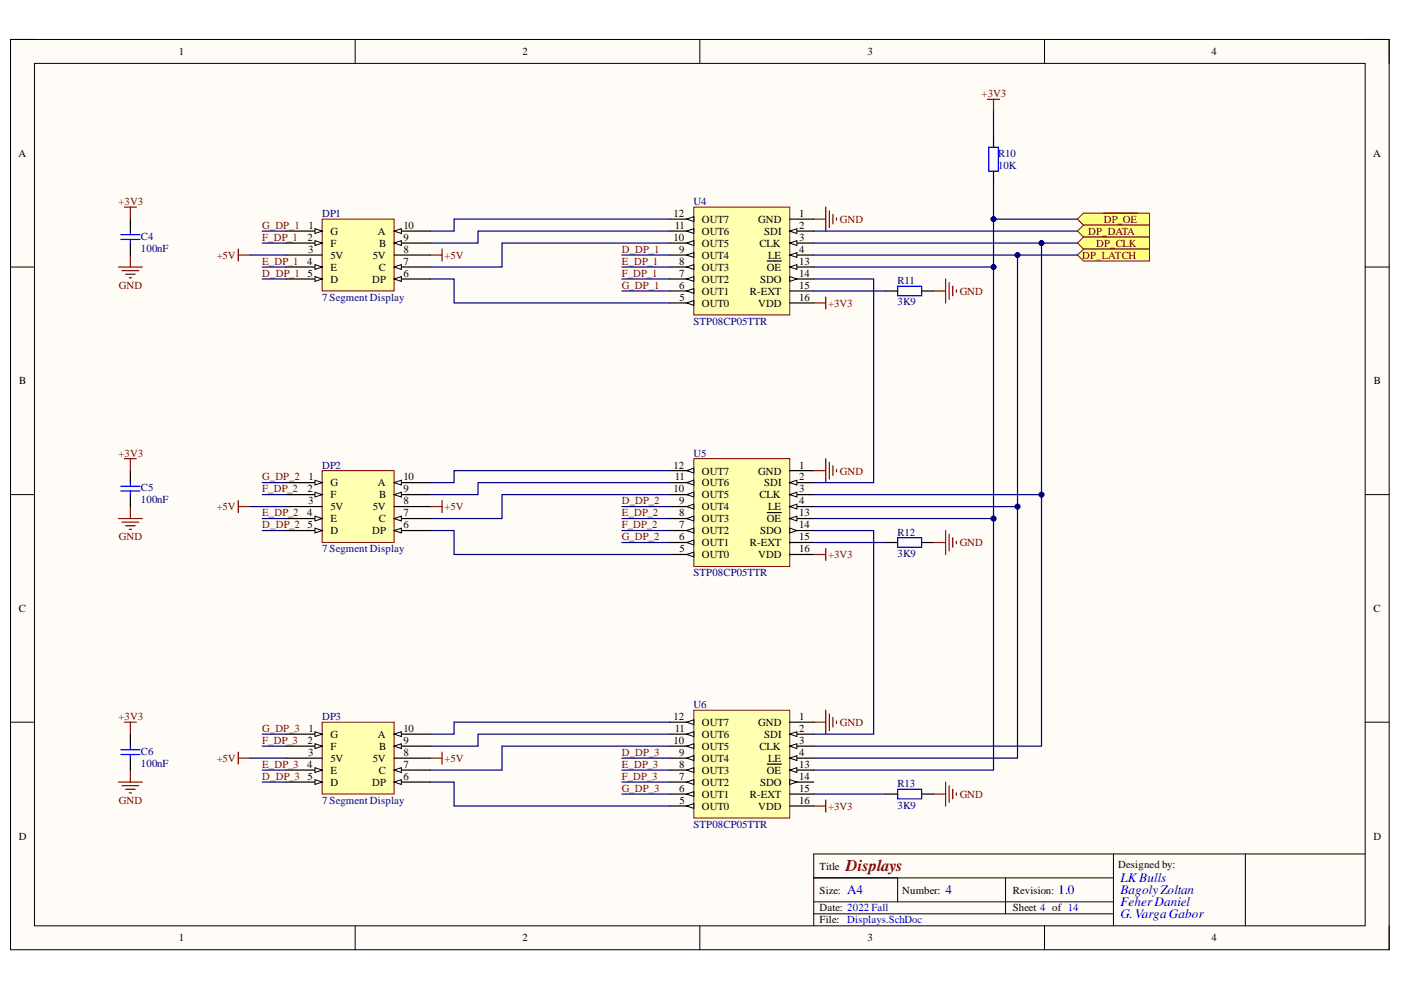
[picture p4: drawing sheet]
<svg xmlns="http://www.w3.org/2000/svg" width="297mm" height="210mm" viewBox="0 0 297 210" stroke-linecap="round" stroke-linejoin="round" font-family="sans-serif">
<path d="M2.2 8.4h292.3v193h-292.3z" fill-rule="evenodd" fill="#fffcf8"/>
<path d="M2.2 8.4h292.3v193h-292.3z" fill="none" stroke="#000" stroke-width=".21"/>
<path d="M7.3 13.4h282.1v182.9h-282.1z" fill-rule="evenodd" fill="#fffcf8"/>
<g fill="none" stroke="#000" stroke-width=".21">
<path d="M2.2 8.4h5.1M7.3 13.4h282.1v182.9h-282.1zM75.3 8.4v5M148.4 8.4v5M221.5 8.4v5M289.4 8.4h5.1v5M2.2 56.6h5.1M289.4 56.6h5.1M2.2 104.9h5.1M289.4 104.9h5.1M2.2 153.1h5.1M289.4 153.1h5.1"/>
<path d="M75.3 196.3v5.1M148.4 196.3v5.1M172.5 193.8h63.6M172.5 191.2h63.6M172.5 186.1h63.6M190.3 186.1v5.1M213.2 186.1v7.7M221.5 196.3v5.1M236.1 181.1v15.2M264 181.1v15.2M289.4 181.1h-116.9v15.2M294.5 196.3v5.1"/>
</g>
<path d="M147.1 43.9h20.3v22.9h-20.3z" fill-rule="evenodd" fill="#ffffb0"/>
<path d="M147.1 43.9h20.3v22.9h-20.3z" fill="none" stroke="#800000" stroke-width=".21"/>
<path d="M167.4 46.5h5.1M167.4 49h5.1" fill="none" stroke="#000" stroke-width=".25"/>
<path d="M167.4 49l1.6-.5v1z" fill="#f8fcff"/>
<path d="M167.4 49l1.6-.5v1z" fill="none" stroke="#000" stroke-width=".21"/>
<path d="M167.4 51.5h5.1" fill="none" stroke="#000" stroke-width=".25"/>
<path d="M167.4 51.5l1.6-.5v1z" fill="#f8fcff"/>
<path d="M167.4 51.5l1.6-.5v1z" fill="none" stroke="#000" stroke-width=".21"/>
<path d="M167.4 54.1h5.1" fill="none" stroke="#000" stroke-width=".25"/>
<path d="M167.4 54.1l1.6-.5v1z" fill="#f8fcff"/>
<path d="M167.4 54.1l1.6-.5v1z" fill="none" stroke="#000" stroke-width=".21"/>
<path d="M142 64.2h5.1" fill="none" stroke="#000" stroke-width=".25"/>
<path d="M145.6 64.2l1.5-.5v1z" fill="#f8fcff"/>
<path d="M145.6 64.2l1.5-.5v1z" fill="none" stroke="#000" stroke-width=".21"/>
<path d="M142 61.7h5.1" fill="none" stroke="#000" stroke-width=".25"/>
<path d="M145.6 61.7l1.5-.5v1z" fill="#f8fcff"/>
<path d="M145.6 61.7l1.5-.5v1z" fill="none" stroke="#000" stroke-width=".21"/>
<path d="M142 59.2h5.1" fill="none" stroke="#000" stroke-width=".25"/>
<path d="M145.6 59.2l1.5-.6v1.1z" fill="#f8fcff"/>
<path d="M145.6 59.2l1.5-.6v1.1z" fill="none" stroke="#000" stroke-width=".21"/>
<path d="M142 56.6h5.1" fill="none" stroke="#000" stroke-width=".25"/>
<path d="M145.6 56.6l1.5-.5v1z" fill="#f8fcff"/>
<path d="M145.6 56.6l1.5-.5v1z" fill="none" stroke="#000" stroke-width=".21"/>
<path d="M142 54.1h5.1" fill="none" stroke="#000" stroke-width=".25"/>
<path d="M145.6 54.1l1.5-.5v1z" fill="#f8fcff"/>
<path d="M145.6 54.1l1.5-.5v1z" fill="none" stroke="#000" stroke-width=".21"/>
<path d="M142 51.5h5.1" fill="none" stroke="#000" stroke-width=".25"/>
<path d="M145.6 51.5l1.5-.5v1z" fill="#f8fcff"/>
<path d="M145.6 51.5l1.5-.5v1z" fill="none" stroke="#000" stroke-width=".21"/>
<path d="M142 49h5.1" fill="none" stroke="#000" stroke-width=".25"/>
<path d="M145.6 49l1.5-.5v1z" fill="#f8fcff"/>
<path d="M145.6 49l1.5-.5v1z" fill="none" stroke="#000" stroke-width=".21"/>
<path d="M142 46.5h5.1" fill="none" stroke="#000" stroke-width=".25"/>
<path d="M145.6 46.5l1.5-.6v1.1z" fill="#f8fcff"/>
<path d="M145.6 46.5l1.5-.6v1.1z" fill="none" stroke="#000" stroke-width=".21"/>
<path d="M167.4 56.6h5.1" fill="none" stroke="#000" stroke-width=".25"/>
<path d="M167.4 56.6l1.6-.5v1z" fill="#f8fcff"/>
<path d="M167.4 56.6l1.6-.5v1z" fill="none" stroke="#000" stroke-width=".21"/>
<path d="M162.7 55.3h3M167.4 59.2h5.1" fill="none" stroke="#000" stroke-width=".25"/>
<path d="M167.4 58.6l1.6 .6-1.6 .5z" fill="#f8fcff"/>
<path d="M167.4 58.6l1.6 .6-1.6 .5z" fill="none" stroke="#000" stroke-width=".21"/>
<path d="M27.6 46.5v2.5M27.6 51.5v2.6M167.4 61.7h5.1M167.4 64.2h5.1" fill="none" stroke="#000" stroke-width=".25"/>
<g fill="none" stroke="#800000" stroke-width=".25">
<path d="M25.1 56.6h5.1M25.9 57.4h3.5M26.6 58.1h2.1M27.4 58.9h.5M27.6 54.1v2.5M50.5 52.8v2.5M50.5 54.1h2.6M91.2 54.1h2.5M93.7 52.8v2.5M172.5 46.5h2.6M175.1 43.9v5.1M175.8 44.7v3.5"/>
<path d="M176.6 45.4v2.1M177.4 46.2v.5M172.5 64.2h2.6M175.1 63v2.5"/>
</g>
<path d="M25.6 49.8h4.1M25.6 50.8h4.1M27.6 49v.8M27.6 50.8v.7" fill="none" stroke="#00f" stroke-width=".25"/>
<path d="M147.1 97.3h20.3v22.8h-20.3z" fill-rule="evenodd" fill="#ffffb0"/>
<path d="M147.1 97.3h20.3v22.8h-20.3z" fill="none" stroke="#800000" stroke-width=".21"/>
<path d="M167.4 99.8h5.1M167.4 102.3h5.1" fill="none" stroke="#000" stroke-width=".25"/>
<path d="M167.4 102.3l1.6-.5v1z" fill="#f8fcff"/>
<path d="M167.4 102.3l1.6-.5v1z" fill="none" stroke="#000" stroke-width=".21"/>
<path d="M167.4 104.9h5.1" fill="none" stroke="#000" stroke-width=".25"/>
<path d="M167.4 104.9l1.6-.5v1z" fill="#f8fcff"/>
<path d="M167.4 104.9l1.6-.5v1z" fill="none" stroke="#000" stroke-width=".21"/>
<path d="M167.4 107.4h5.1" fill="none" stroke="#000" stroke-width=".25"/>
<path d="M167.4 107.4l1.6-.5v1z" fill="#f8fcff"/>
<path d="M167.4 107.4l1.6-.5v1z" fill="none" stroke="#000" stroke-width=".21"/>
<path d="M142 117.6h5.1" fill="none" stroke="#000" stroke-width=".25"/>
<path d="M145.6 117.6l1.5-.5v1z" fill="#f8fcff"/>
<path d="M145.6 117.6l1.5-.5v1z" fill="none" stroke="#000" stroke-width=".21"/>
<path d="M142 115h5.1" fill="none" stroke="#000" stroke-width=".25"/>
<path d="M145.6 115l1.5-.5v1z" fill="#f8fcff"/>
<path d="M145.6 115l1.5-.5v1z" fill="none" stroke="#000" stroke-width=".21"/>
<path d="M142 112.5h5.1" fill="none" stroke="#000" stroke-width=".25"/>
<path d="M145.6 112.5l1.5-.5v1z" fill="#f8fcff"/>
<path d="M145.6 112.5l1.5-.5v1z" fill="none" stroke="#000" stroke-width=".21"/>
<path d="M142 109.9h5.1" fill="none" stroke="#000" stroke-width=".25"/>
<path d="M145.6 109.9l1.5-.5v1.1z" fill="#f8fcff"/>
<path d="M145.6 109.9l1.5-.5v1.1z" fill="none" stroke="#000" stroke-width=".21"/>
<path d="M142 107.4h5.1" fill="none" stroke="#000" stroke-width=".25"/>
<path d="M145.6 107.4l1.5-.5v1z" fill="#f8fcff"/>
<path d="M145.6 107.4l1.5-.5v1z" fill="none" stroke="#000" stroke-width=".21"/>
<path d="M142 104.9h5.1" fill="none" stroke="#000" stroke-width=".25"/>
<path d="M145.6 104.9l1.5-.5v1z" fill="#f8fcff"/>
<path d="M145.6 104.9l1.5-.5v1z" fill="none" stroke="#000" stroke-width=".21"/>
<path d="M142 102.3h5.1" fill="none" stroke="#000" stroke-width=".25"/>
<path d="M145.6 102.3l1.5-.5v1z" fill="#f8fcff"/>
<path d="M145.6 102.3l1.5-.5v1z" fill="none" stroke="#000" stroke-width=".21"/>
<path d="M142 99.8h5.1" fill="none" stroke="#000" stroke-width=".25"/>
<path d="M145.6 99.8l1.5-.5v1z" fill="#f8fcff"/>
<path d="M145.6 99.8l1.5-.5v1z" fill="none" stroke="#000" stroke-width=".21"/>
<path d="M167.4 109.9h5.1" fill="none" stroke="#000" stroke-width=".25"/>
<path d="M167.4 109.9l1.6-.5v1.1z" fill="#f8fcff"/>
<path d="M167.4 109.9l1.6-.5v1.1z" fill="none" stroke="#000" stroke-width=".21"/>
<path d="M162.7 108.7h3M167.4 112.5h5.1" fill="none" stroke="#000" stroke-width=".25"/>
<path d="M167.4 112l1.6 .5-1.6 .5z" fill="#f8fcff"/>
<path d="M167.4 112l1.6 .5-1.6 .5z" fill="none" stroke="#000" stroke-width=".21"/>
<path d="M167.4 115h5.1M167.4 117.6h5.1" fill="none" stroke="#000" stroke-width=".25"/>
<path d="M172.5 99.8h2.6M175.1 97.3v5M175.8 98v3.6M176.6 98.8v2M177.4 99.5v.5M50.5 106.1v2.6M50.5 107.4h2.6M91.2 107.4h2.5M93.7 106.1v2.6" fill="none" stroke="#800000" stroke-width=".25"/>
<path d="M147.1 150.6h20.3v22.8h-20.3z" fill-rule="evenodd" fill="#ffffb0"/>
<path d="M147.1 150.6h20.3v22.8h-20.3z" fill="none" stroke="#800000" stroke-width=".21"/>
<path d="M167.4 153.1h5.1M167.4 155.7h5.1" fill="none" stroke="#000" stroke-width=".25"/>
<path d="M167.4 155.7l1.6-.5v1z" fill="#f8fcff"/>
<path d="M167.4 155.7l1.6-.5v1z" fill="none" stroke="#000" stroke-width=".21"/>
<path d="M167.4 158.2h5.1" fill="none" stroke="#000" stroke-width=".25"/>
<path d="M167.4 158.2l1.6-.5v1z" fill="#f8fcff"/>
<path d="M167.4 158.2l1.6-.5v1z" fill="none" stroke="#000" stroke-width=".21"/>
<path d="M167.4 160.7h5.1" fill="none" stroke="#000" stroke-width=".25"/>
<path d="M167.4 160.7l1.6-.5v1z" fill="#f8fcff"/>
<path d="M167.4 160.7l1.6-.5v1z" fill="none" stroke="#000" stroke-width=".21"/>
<path d="M142 170.9h5.1" fill="none" stroke="#000" stroke-width=".25"/>
<path d="M145.6 170.9l1.5-.5v1z" fill="#f8fcff"/>
<path d="M145.6 170.9l1.5-.5v1z" fill="none" stroke="#000" stroke-width=".21"/>
<path d="M142 168.4h5.1" fill="none" stroke="#000" stroke-width=".25"/>
<path d="M145.6 168.4l1.5-.5v1z" fill="#f8fcff"/>
<path d="M145.6 168.4l1.5-.5v1z" fill="none" stroke="#000" stroke-width=".21"/>
<path d="M142 165.8h5.1" fill="none" stroke="#000" stroke-width=".25"/>
<path d="M145.6 165.8l1.5-.5v1z" fill="#f8fcff"/>
<path d="M145.6 165.8l1.5-.5v1z" fill="none" stroke="#000" stroke-width=".21"/>
<path d="M142 163.3h5.1" fill="none" stroke="#000" stroke-width=".25"/>
<path d="M145.6 163.3l1.5-.5v1z" fill="#f8fcff"/>
<path d="M145.6 163.3l1.5-.5v1z" fill="none" stroke="#000" stroke-width=".21"/>
<path d="M142 160.7h5.1" fill="none" stroke="#000" stroke-width=".25"/>
<path d="M145.6 160.7l1.5-.5v1z" fill="#f8fcff"/>
<path d="M145.6 160.7l1.5-.5v1z" fill="none" stroke="#000" stroke-width=".21"/>
<path d="M142 158.2h5.1" fill="none" stroke="#000" stroke-width=".25"/>
<path d="M145.6 158.2l1.5-.5v1z" fill="#f8fcff"/>
<path d="M145.6 158.2l1.5-.5v1z" fill="none" stroke="#000" stroke-width=".21"/>
<path d="M142 155.7h5.1" fill="none" stroke="#000" stroke-width=".25"/>
<path d="M145.6 155.7l1.5-.5v1z" fill="#f8fcff"/>
<path d="M145.6 155.7l1.5-.5v1z" fill="none" stroke="#000" stroke-width=".21"/>
<path d="M142 153.1h5.1" fill="none" stroke="#000" stroke-width=".25"/>
<path d="M145.6 153.1l1.5-.5v1z" fill="#f8fcff"/>
<path d="M145.6 153.1l1.5-.5v1z" fill="none" stroke="#000" stroke-width=".21"/>
<path d="M167.4 163.3h5.1" fill="none" stroke="#000" stroke-width=".25"/>
<path d="M167.4 163.3l1.6-.5v1z" fill="#f8fcff"/>
<path d="M167.4 163.3l1.6-.5v1z" fill="none" stroke="#000" stroke-width=".21"/>
<path d="M162.7 162h3M167.4 165.8h5.1" fill="none" stroke="#000" stroke-width=".25"/>
<path d="M167.4 165.3l1.6 .5-1.6 .5z" fill="#f8fcff"/>
<path d="M167.4 165.3l1.6 .5-1.6 .5z" fill="none" stroke="#000" stroke-width=".21"/>
<path d="M27.6 99.8v2.5M27.6 104.9v2.5M27.6 155.7v2.5M27.6 160.7v2.6M167.4 168.4h5.1M167.4 170.9h5.1" fill="none" stroke="#000" stroke-width=".25"/>
<g fill="none" stroke="#800000" stroke-width=".25">
<path d="M25.1 109.9h5.1M25.9 110.7h3.5M26.6 111.5h2.1M27.4 112.2h.5M27.6 107.4v2.5M50.5 159.5v2.5M93.7 159.5v2.5M172.5 153.1h2.6M175.1 150.6v5.1M175.8 151.3v3.6M176.6 152.1v2M177.4 152.9v.5"/>
<path d="M25.1 165.8h5.1M25.9 166.6h3.5M26.6 167.3h2.1M27.4 168.1h.5M27.6 163.3v2.5M50.5 160.7h2.6M91.2 160.7h2.5"/>
</g>
<path d="M25.6 103.1h4.1M25.6 104.1h4.1M27.6 102.3v.8M27.6 104.1v.8M25.6 159h4.1M25.6 160h4.1M27.6 158.2v.8M27.6 160v.7" fill="none" stroke="#00f" stroke-width=".25"/>
<path d="M228.4 46.5l1.3-1.3h14v2.5h-14z" fill-rule="evenodd" fill="#ffff80"/>
<path d="M228.4 46.5l1.3-1.3h14v2.5h-14z" fill="none" stroke="#800000" stroke-width=".21"/>
<path d="M234.1 45.2h7.1" fill="none" stroke="#800000" stroke-width=".25"/>
<path d="M228.4 49l1.3-1.3h14v2.6h-14z" fill-rule="evenodd" fill="#ffff80"/>
<path d="M228.4 49l1.3-1.3h14v2.6h-14z" fill="none" stroke="#800000" stroke-width=".21"/>
<path d="M228.4 51.5l1.3-1.2h14v2.5h-14z" fill-rule="evenodd" fill="#ffff80"/>
<path d="M228.4 51.5l1.3-1.2h14v2.5h-14z" fill="none" stroke="#800000" stroke-width=".21"/>
<path d="M228.4 54.1l1.3-1.3h14v2.5h-14z" fill-rule="evenodd" fill="#ffff80"/>
<path d="M228.4 54.1l1.3-1.3h14v2.5h-14z" fill="none" stroke="#800000" stroke-width=".21"/>
<path d="M210.6 28.7v2.5M210.6 36.3v2.5M187.8 61.7h2.5M195.4 61.7h2.5" fill="none" stroke="#000" stroke-width=".25"/>
<path d="M209.6 31.2h2.1v5.1h-2.1zM190.3 60.7h5.1v2h-5.1z" fill="none" stroke="#00f" stroke-width=".25"/>
<path d="M209.4 21.1h2.5M210.6 21.1v2.5M200.5 59.2v5M201.2 59.9v3.6M197.9 61.7h2.6M202 60.7v2M202.8 61.4v.6" fill="none" stroke="#800000" stroke-width=".25"/>
<g fill="none" stroke="#000080" stroke-width=".25">
<path d="M53.1 54.1h7.6M55.6 56.6h5.1M55.6 59.2h5.1M55.6 49h5.1M55.6 51.5h5.1M91.2 59.2h5.1v5h45.7M131.9 54.1h10.1M131.9 56.6h10.1M131.9 59.2h10.1M142 46.5h-45.7v2.5h-5.1M142 49h-40.6v2.5h-10.2M142 51.5h-35.6v5.1h-15.2"/>
<path d="M172.5 59.2h12.7v43.1h-12.7M228.4 46.5h-17.8v116.8h-38.1M131.9 61.7h10.1M172.5 61.7h15.3M142 99.8h-45.7v2.5h-5.1M53.1 107.4h7.6M55.6 109.9h5.1M55.6 112.5h5.1M55.6 102.3h5.1M55.6 104.9h5.1M91.2 112.5h5.1v5.1h45.7M131.9 107.4h10.1"/>
<path d="M131.9 109.9h10.1M131.9 112.5h10.1M131.9 115h10.1M142 102.3h-40.6v2.6h-10.2M142 104.9h-35.6v5h-15.2M172.5 112.5h12.7v43.2h-12.7M55.6 155.7h5.1M55.6 158.2h5.1M142 153.1h-45.7v2.6h-5.1M142 155.7h-40.6v2.5h-10.2M142 158.2h-35.6v5.1h-15.2M53.1 160.7h7.6"/>
<path d="M55.6 163.3h5.1M55.6 165.8h5.1M91.2 165.8h5.1v5.1h45.7M131.9 160.7h10.1M131.9 163.3h10.1M131.9 165.8h10.1M131.9 168.4h10.1"/>
</g>
<circle cx="210.6" cy="46.5" r=".51" fill="#000080"/>
<circle cx="210.6" cy="46.5" r=".51" fill="none" stroke="#000080" stroke-width=".21"/>
<circle cx="210.6" cy="56.6" r=".51" fill="#000080"/>
<circle cx="210.6" cy="56.6" r=".51" fill="none" stroke="#000080" stroke-width=".21"/>
<circle cx="210.6" cy="109.9" r=".51" fill="#000080"/>
<circle cx="210.6" cy="109.9" r=".51" fill="none" stroke="#000080" stroke-width=".21"/>
<path d="M172.5 109.9h38.1" fill="none" stroke="#000080" stroke-width=".25"/>
<circle cx="210.6" cy="109.9" r=".51" fill="#000080"/>
<circle cx="210.6" cy="109.9" r=".51" fill="none" stroke="#000080" stroke-width=".21"/>
<path d="M172.5 56.6h38.1" fill="none" stroke="#000080" stroke-width=".25"/>
<circle cx="210.6" cy="56.6" r=".51" fill="#000080"/>
<circle cx="210.6" cy="56.6" r=".51" fill="none" stroke="#000080" stroke-width=".21"/>
<path d="M210.6 23.6v5.1M210.6 38.8v7.7" fill="none" stroke="#000080" stroke-width=".25"/>
<circle cx="210.6" cy="46.5" r=".51" fill="#000080"/>
<circle cx="210.6" cy="46.5" r=".51" fill="none" stroke="#000080" stroke-width=".21"/>
<path d="M172.5 51.5h55.9M172.5 49h55.9" fill="none" stroke="#000080" stroke-width=".25"/>
<circle cx="220.8" cy="51.5" r=".51" fill="#000080"/>
<circle cx="220.8" cy="51.5" r=".51" fill="none" stroke="#000080" stroke-width=".21"/>
<path d="M215.7 54.1v53.3h-43.2" fill="none" stroke="#000080" stroke-width=".25"/>
<circle cx="215.7" cy="54.1" r=".51" fill="#000080"/>
<circle cx="215.7" cy="54.1" r=".51" fill="none" stroke="#000080" stroke-width=".21"/>
<circle cx="215.7" cy="107.4" r=".51" fill="#000080"/>
<circle cx="215.7" cy="107.4" r=".51" fill="none" stroke="#000080" stroke-width=".21"/>
<path d="M172.5 54.1h55.9" fill="none" stroke="#000080" stroke-width=".25"/>
<circle cx="215.7" cy="54.1" r=".51" fill="#000080"/>
<circle cx="215.7" cy="54.1" r=".51" fill="none" stroke="#000080" stroke-width=".21"/>
<path d="M215.7 107.4v53.3h-43.2" fill="none" stroke="#000080" stroke-width=".25"/>
<circle cx="215.7" cy="107.4" r=".51" fill="#000080"/>
<circle cx="215.7" cy="107.4" r=".51" fill="none" stroke="#000080" stroke-width=".21"/>
<path d="M220.8 51.5v53.4h-48.3" fill="none" stroke="#000080" stroke-width=".25"/>
<circle cx="220.8" cy="51.5" r=".51" fill="#000080"/>
<circle cx="220.8" cy="51.5" r=".51" fill="none" stroke="#000080" stroke-width=".21"/>
<circle cx="220.8" cy="104.9" r=".51" fill="#000080"/>
<circle cx="220.8" cy="104.9" r=".51" fill="none" stroke="#000080" stroke-width=".21"/>
<path d="M220.8 104.9v53.3h-48.3" fill="none" stroke="#000080" stroke-width=".25"/>
<circle cx="220.8" cy="104.9" r=".51" fill="#000080"/>
<circle cx="220.8" cy="104.9" r=".51" fill="none" stroke="#000080" stroke-width=".21"/>
<path d="M187.8 115h2.5M195.4 115h2.5M187.8 168.4h2.5M195.4 168.4h2.5" fill="none" stroke="#000" stroke-width=".25"/>
<path d="M190.3 114h5.1v2h-5.1zM190.3 167.3h5.1v2.1h-5.1z" fill="none" stroke="#00f" stroke-width=".25"/>
<path d="M197.9 115h2.6M200.5 112.5v5.1M201.2 113.3v3.5M202 114v2M202.8 114.8v.5M197.9 168.4h2.6M200.5 165.8v5.1M201.2 166.6v3.5M202 167.3v2.1M202.8 168.1v.5" fill="none" stroke="#800000" stroke-width=".25"/>
<path d="M172.5 115h15.3M172.5 168.4h15.3" fill="none" stroke="#000080" stroke-width=".25"/>
<path d="M68.3 46.5h15.3v15.2h-15.3z" fill-rule="evenodd" fill="#ffffb0"/>
<path d="M68.3 46.5h15.3v15.2h-15.3z" fill="none" stroke="#800000" stroke-width=".21"/>
<path d="M60.7 49h7.6" fill="none" stroke="#000" stroke-width=".25"/>
<path d="M66.8 48.5l1.5 .5-1.5 .5z" fill="#f8fcff"/>
<path d="M66.8 48.5l1.5 .5-1.5 .5z" fill="none" stroke="#000" stroke-width=".21"/>
<path d="M60.7 51.5h7.6" fill="none" stroke="#000" stroke-width=".25"/>
<path d="M66.8 51l1.5 .5-1.5 .5z" fill="#f8fcff"/>
<path d="M66.8 51l1.5 .5-1.5 .5z" fill="none" stroke="#000" stroke-width=".21"/>
<path d="M60.7 54.1h7.6M60.7 56.6h7.6" fill="none" stroke="#000" stroke-width=".25"/>
<path d="M66.8 56.1l1.5 .5-1.5 .5z" fill="#f8fcff"/>
<path d="M66.8 56.1l1.5 .5-1.5 .5z" fill="none" stroke="#000" stroke-width=".21"/>
<path d="M60.7 59.2h7.6" fill="none" stroke="#000" stroke-width=".25"/>
<path d="M66.8 58.6l1.5 .6-1.5 .5z" fill="#f8fcff"/>
<path d="M66.8 58.6l1.5 .6-1.5 .5z" fill="none" stroke="#000" stroke-width=".21"/>
<path d="M83.6 59.2h7.6" fill="none" stroke="#000" stroke-width=".25"/>
<path d="M83.6 59.2l1.5-.6v1.1z" fill="#f8fcff"/>
<path d="M83.6 59.2l1.5-.6v1.1z" fill="none" stroke="#000" stroke-width=".21"/>
<path d="M83.6 56.6h7.6" fill="none" stroke="#000" stroke-width=".25"/>
<path d="M83.6 56.6l1.5-.5v1z" fill="#f8fcff"/>
<path d="M83.6 56.6l1.5-.5v1z" fill="none" stroke="#000" stroke-width=".21"/>
<path d="M83.6 54.1h7.6M83.6 51.5h7.6" fill="none" stroke="#000" stroke-width=".25"/>
<path d="M83.6 51.5l1.5-.5v1z" fill="#f8fcff"/>
<path d="M83.6 51.5l1.5-.5v1z" fill="none" stroke="#000" stroke-width=".21"/>
<path d="M83.6 49h7.6" fill="none" stroke="#000" stroke-width=".25"/>
<path d="M83.6 49l1.5-.5v1z" fill="#f8fcff"/>
<path d="M83.6 49l1.5-.5v1z" fill="none" stroke="#000" stroke-width=".21"/>
<path d="M68.3 99.8h15.3v15.2h-15.3z" fill-rule="evenodd" fill="#ffffb0"/>
<path d="M68.3 99.8h15.3v15.2h-15.3z" fill="none" stroke="#800000" stroke-width=".21"/>
<path d="M60.7 102.3h7.6" fill="none" stroke="#000" stroke-width=".25"/>
<path d="M66.8 101.8l1.5 .5-1.5 .5z" fill="#f8fcff"/>
<path d="M66.8 101.8l1.5 .5-1.5 .5z" fill="none" stroke="#000" stroke-width=".21"/>
<path d="M60.7 104.9h7.6" fill="none" stroke="#000" stroke-width=".25"/>
<path d="M66.8 104.4l1.5 .5-1.5 .5z" fill="#f8fcff"/>
<path d="M66.8 104.4l1.5 .5-1.5 .5z" fill="none" stroke="#000" stroke-width=".21"/>
<path d="M60.7 107.4h7.6M60.7 109.9h7.6" fill="none" stroke="#000" stroke-width=".25"/>
<path d="M66.8 109.4l1.5 .5-1.5 .6z" fill="#f8fcff"/>
<path d="M66.8 109.4l1.5 .5-1.5 .6z" fill="none" stroke="#000" stroke-width=".21"/>
<path d="M60.7 112.5h7.6" fill="none" stroke="#000" stroke-width=".25"/>
<path d="M66.8 112l1.5 .5-1.5 .5z" fill="#f8fcff"/>
<path d="M66.8 112l1.5 .5-1.5 .5z" fill="none" stroke="#000" stroke-width=".21"/>
<path d="M83.6 112.5h7.6" fill="none" stroke="#000" stroke-width=".25"/>
<path d="M83.6 112.5l1.5-.5v1z" fill="#f8fcff"/>
<path d="M83.6 112.5l1.5-.5v1z" fill="none" stroke="#000" stroke-width=".21"/>
<path d="M83.6 109.9h7.6" fill="none" stroke="#000" stroke-width=".25"/>
<path d="M83.6 109.9l1.5-.5v1.1z" fill="#f8fcff"/>
<path d="M83.6 109.9l1.5-.5v1.1z" fill="none" stroke="#000" stroke-width=".21"/>
<path d="M83.6 107.4h7.6M83.6 104.9h7.6" fill="none" stroke="#000" stroke-width=".25"/>
<path d="M83.6 104.9l1.5-.5v1z" fill="#f8fcff"/>
<path d="M83.6 104.9l1.5-.5v1z" fill="none" stroke="#000" stroke-width=".21"/>
<path d="M83.6 102.3h7.6" fill="none" stroke="#000" stroke-width=".25"/>
<path d="M83.6 102.3l1.5-.5v1z" fill="#f8fcff"/>
<path d="M83.6 102.3l1.5-.5v1z" fill="none" stroke="#000" stroke-width=".21"/>
<path d="M68.3 153.1h15.3v15.3h-15.3z" fill-rule="evenodd" fill="#ffffb0"/>
<path d="M68.3 153.1h15.3v15.3h-15.3z" fill="none" stroke="#800000" stroke-width=".21"/>
<path d="M60.7 155.7h7.6" fill="none" stroke="#000" stroke-width=".25"/>
<path d="M66.8 155.2l1.5 .5-1.5 .5z" fill="#f8fcff"/>
<path d="M66.8 155.2l1.5 .5-1.5 .5z" fill="none" stroke="#000" stroke-width=".21"/>
<path d="M60.7 158.2h7.6" fill="none" stroke="#000" stroke-width=".25"/>
<path d="M66.8 157.7l1.5 .5-1.5 .5z" fill="#f8fcff"/>
<path d="M66.8 157.7l1.5 .5-1.5 .5z" fill="none" stroke="#000" stroke-width=".21"/>
<path d="M60.7 160.7h7.6M60.7 163.3h7.6" fill="none" stroke="#000" stroke-width=".25"/>
<path d="M66.8 162.8l1.5 .5-1.5 .5z" fill="#f8fcff"/>
<path d="M66.8 162.8l1.5 .5-1.5 .5z" fill="none" stroke="#000" stroke-width=".21"/>
<path d="M60.7 165.8h7.6" fill="none" stroke="#000" stroke-width=".25"/>
<path d="M66.8 165.3l1.5 .5-1.5 .5z" fill="#f8fcff"/>
<path d="M66.8 165.3l1.5 .5-1.5 .5z" fill="none" stroke="#000" stroke-width=".21"/>
<path d="M83.6 165.8h7.6" fill="none" stroke="#000" stroke-width=".25"/>
<path d="M83.6 165.8l1.5-.5v1z" fill="#f8fcff"/>
<path d="M83.6 165.8l1.5-.5v1z" fill="none" stroke="#000" stroke-width=".21"/>
<path d="M83.6 163.3h7.6" fill="none" stroke="#000" stroke-width=".25"/>
<path d="M83.6 163.3l1.5-.5v1z" fill="#f8fcff"/>
<path d="M83.6 163.3l1.5-.5v1z" fill="none" stroke="#000" stroke-width=".21"/>
<path d="M83.6 158.2h7.6M83.6 160.7h7.6" fill="none" stroke="#000" stroke-width=".25"/>
<path d="M83.6 158.2l1.5-.5v1z" fill="#f8fcff"/>
<path d="M83.6 158.2l1.5-.5v1z" fill="none" stroke="#000" stroke-width=".21"/>
<path d="M83.6 155.7h7.6" fill="none" stroke="#000" stroke-width=".25"/>
<path d="M83.6 155.7l1.5-.5v1z" fill="#f8fcff"/>
<path d="M83.6 155.7l1.5-.5v1z" fill="none" stroke="#000" stroke-width=".21"/>
<path d="M26.4 43.9h2.5M27.6 43.9v2.6M26.4 97.3h2.5M27.6 97.3v2.5M172.5 117.6h2.6M175.1 116.3v2.5M26.4 153.1h2.5M27.6 153.1v2.6M172.5 170.9h2.6M175.1 169.6v2.6" fill="none" stroke="#800000" stroke-width=".25"/>
<text font-size="3.5" fill="#800000" x="179.4" y="184.6">Displays</text>
<g font-size="2.8" fill="#00f">
<text x="179.6" y="189.6">A4</text>
<text x="200.4" y="189.6">4</text>
<text x="224.4" y="189.6">1.0</text>
<text x="237.6" y="187.1">LKBulls</text>
<text x="237.6" y="189.6">BagolyZoltan</text>
<text x="237.6" y="192.2">FeherDaniel</text>
<text x="237.6" y="194.7">G. VargaGabor</text>
</g>
<g font-size="2.3">
<text x="37.9" y="11.7">1</text>
<text x="110.7" y="11.7">2</text>
<text x="183.9" y="11.7">3</text>
<text x="256.9" y="11.7">4</text>
<text x="3.9" y="33.3">A</text>
<text x="291.1" y="33.3">A</text>
<text x="142.8" y="46">12</text>
<text x="148.8" y="47.3">OUT7</text>
<text x="160.7" y="47.3">GND</text>
<text x="169.5" y="46">1</text>
<text x="65.2" y="51.1">2</text>
<text x="65.3" y="53.6">3</text>
<text x="65.4" y="48.5">1</text>
<text x="70.1" y="49.8">G</text>
<text x="70.1" y="52.3">F</text>
<text x="80.1" y="49.8">A</text>
<text x="80.4" y="52.3">B</text>
<text x="85.5" y="53.6">8</text>
<text x="85.5" y="51.1">9</text>
<text x="85.5" y="48.5">10</text>
<text x="142.8" y="51.1">10</text>
<text x="143.1" y="48.5">11</text>
<text x="144" y="53.6">9</text>
<text x="148.8" y="52.3">OUT5</text>
<text x="148.8" y="49.8">OUT6</text>
<text x="161" y="52.3">CLK</text>
<text x="162" y="49.8">SDI</text>
<text x="169.5" y="48.5">2</text>
<text x="169.5" y="51.1">3</text>
<text x="169.5" y="53.6">4</text>
<text x="65.1" y="56.1">4</text>
<text x="65.2" y="58.7">5</text>
<text x="70.1" y="54.9">5V</text>
<text x="70.1" y="57.4">E</text>
<text x="70.1" y="59.9">D</text>
<text x="78.9" y="59.9">DP</text>
<text x="79" y="54.9">5V</text>
<text x="80.3" y="57.4">C</text>
<text x="85.5" y="58.7">6</text>
<text x="85.5" y="56.1">7</text>
<text x="144" y="58.7">7</text>
<text x="144" y="56.1">8</text>
<text x="148.8" y="59.9">OUT2</text>
<text x="148.8" y="57.4">OUT3</text>
<text x="148.8" y="54.9">OUT4</text>
<text x="161.2" y="59.9">SDO</text>
<text x="162.6" y="57.4">OE</text>
<text x="162.9" y="54.9">LE</text>
<text x="169.5" y="56.1">13</text>
<text x="169.5" y="58.7">14</text>
<text x="144" y="61.2">6</text>
<text x="144.1" y="63.7">5</text>
<text x="148.8" y="65">OUT0</text>
<text x="148.8" y="62.5">OUT1</text>
<text x="159" y="62.5">R-EXT</text>
<text x="160.7" y="65">VDD</text>
<text x="169.5" y="61.2">15</text>
<text x="169.5" y="63.7">16</text>
<text x="4.1" y="81.5">B</text>
<text x="291.3" y="81.5">B</text>
<text x="65.4" y="101.9">1</text>
<text x="85.5" y="101.9">10</text>
<text x="142.8" y="99.3">12</text>
<text x="143.1" y="101.9">11</text>
<text x="148.8" y="100.6">OUT7</text>
<text x="160.7" y="100.6">GND</text>
<text x="169.5" y="99.3">1</text>
<text x="169.5" y="101.9">2</text>
<text x="65.2" y="104.4">2</text>
<text x="65.3" y="106.9">3</text>
<text x="70.1" y="103.1">G</text>
<text x="70.1" y="105.7">F</text>
<text x="80.1" y="103.1">A</text>
<text x="80.4" y="105.7">B</text>
<text x="85.5" y="106.9">8</text>
<text x="85.5" y="104.4">9</text>
<text x="142.8" y="104.4">10</text>
<text x="144" y="106.9">9</text>
<text x="148.8" y="105.7">OUT5</text>
<text x="148.8" y="103.1">OUT6</text>
<text x="161" y="105.7">CLK</text>
<text x="162" y="103.1">SDI</text>
<text x="169.5" y="104.4">3</text>
<text x="169.5" y="106.9">4</text>
<text x="65.1" y="109.5">4</text>
<text x="65.2" y="112">5</text>
<text x="70.1" y="108.2">5V</text>
<text x="70.1" y="110.7">E</text>
<text x="70.1" y="113.3">D</text>
<text x="78.9" y="113.3">DP</text>
<text x="79" y="108.2">5V</text>
<text x="80.3" y="110.7">C</text>
<text x="85.5" y="112">6</text>
<text x="85.5" y="109.5">7</text>
<text x="144" y="112">7</text>
<text x="144" y="109.5">8</text>
<text x="148.8" y="113.3">OUT2</text>
<text x="148.8" y="110.7">OUT3</text>
<text x="148.8" y="108.2">OUT4</text>
<text x="161.2" y="113.3">SDO</text>
<text x="162.6" y="110.7">OE</text>
<text x="162.9" y="108.2">LE</text>
<text x="169.5" y="109.5">13</text>
<text x="169.5" y="112">14</text>
<text x="144" y="114.6">6</text>
<text x="144.1" y="117.1">5</text>
<text x="148.8" y="118.4">OUT0</text>
<text x="148.8" y="115.8">OUT1</text>
<text x="159" y="115.8">R-EXT</text>
<text x="160.7" y="118.4">VDD</text>
<text x="169.5" y="114.6">15</text>
<text x="169.5" y="117.1">16</text>
<text x="4" y="129.8">C</text>
<text x="291.2" y="129.8">C</text>
<text x="65.4" y="155.2">1</text>
<text x="85.5" y="155.2">10</text>
<text x="142.8" y="152.7">12</text>
<text x="143.1" y="155.2">11</text>
<text x="148.8" y="153.9">OUT7</text>
<text x="160.7" y="153.9">GND</text>
<text x="169.5" y="152.7">1</text>
<text x="169.5" y="155.2">2</text>
<text x="65.2" y="157.7">2</text>
<text x="65.3" y="160.3">3</text>
<text x="70.1" y="156.5">G</text>
<text x="70.1" y="159">F</text>
<text x="70.1" y="161.6">5V</text>
<text x="79" y="161.6">5V</text>
<text x="80.1" y="156.5">A</text>
<text x="80.4" y="159">B</text>
<text x="85.5" y="160.3">8</text>
<text x="85.5" y="157.7">9</text>
<text x="142.8" y="157.7">10</text>
<text x="144" y="160.3">9</text>
<text x="148.8" y="161.6">OUT4</text>
<text x="148.8" y="159">OUT5</text>
<text x="148.8" y="156.5">OUT6</text>
<text x="161" y="159">CLK</text>
<text x="162" y="156.5">SDI</text>
<text x="162.9" y="161.6">LE</text>
<text x="169.5" y="157.7">3</text>
<text x="169.5" y="160.3">4</text>
<text x="65.1" y="162.8">4</text>
<text x="65.2" y="165.4">5</text>
<text x="70.1" y="164.1">E</text>
<text x="70.1" y="166.6">D</text>
<text x="78.9" y="166.6">DP</text>
<text x="80.3" y="164.1">C</text>
<text x="85.5" y="165.4">6</text>
<text x="85.5" y="162.8">7</text>
<text x="144" y="167.9">6</text>
<text x="144" y="165.4">7</text>
<text x="144" y="162.8">8</text>
<text x="148.8" y="166.6">OUT2</text>
<text x="148.8" y="164.1">OUT3</text>
<text x="161.2" y="166.6">SDO</text>
<text x="162.6" y="164.1">OE</text>
<text x="169.5" y="162.8">13</text>
<text x="169.5" y="165.4">14</text>
<text x="169.5" y="167.9">15</text>
<text x="144.1" y="170.4">5</text>
<text x="148.8" y="171.7">OUT0</text>
<text x="148.8" y="169.2">OUT1</text>
<text x="159" y="169.2">R-EXT</text>
<text x="160.7" y="171.7">VDD</text>
<text x="169.5" y="170.4">16</text>
<text x="4" y="178">D</text>
<text x="291.2" y="178">D</text>
<text x="173.8" y="184.4">Title</text>
<text x="237.1" y="184.1">Designed by:</text>
<text x="173.8" y="189.4">Size:</text>
<text x="191.3" y="189.4">Number:</text>
<text x="214.7" y="189.4">Revision:</text>
<text x="173.8" y="193.3">Date: 2022 Fall</text>
<text x="173.8" y="195.8">File:</text>
<text x="214.7" y="193.3">Sheet 4 of 14</text>
<text x="37.9" y="199.6">1</text>
<text x="110.7" y="199.6">2</text>
<text x="183.9" y="199.6">3</text>
<text x="256.9" y="199.6">4</text>
</g>
<g font-size="2.3" fill="#800000">
<text x="208.1" y="20.6">+3V3</text>
<text x="25.1" y="43.5">+3V3</text>
<text x="178.1" y="47.3">GND</text>
<text x="234" y="47.3">DP_OE</text>
<text x="55.6" y="48.5">G_DP_1</text>
<text x="55.6" y="51.1">F_DP_1</text>
<text x="131.8" y="53.6">D_DP_1</text>
<text x="230.7" y="49.8">DP_DATA</text>
<text x="232.4" y="52.3">DP_CLK</text>
<text x="45.9" y="54.9">+5V</text>
<text x="55.6" y="56.1">E_DP_1</text>
<text x="55.6" y="58.7">D_DP_1</text>
<text x="94.3" y="54.9">+5V</text>
<text x="131.8" y="58.7">F_DP_1</text>
<text x="131.8" y="56.1">E_DP_1</text>
<text x="229.4" y="54.9">DP_LATCH</text>
<text x="25.2" y="61.2">GND</text>
<text x="131.8" y="61.2">G_DP_1</text>
<text x="175.6" y="65">+3V3</text>
<text x="203.5" y="62.5">GND</text>
<text x="25.1" y="96.8">+3V3</text>
<text x="55.6" y="101.9">G_DP_2</text>
<text x="178.1" y="100.6">GND</text>
<text x="55.6" y="104.4">F_DP_2</text>
<text x="131.8" y="106.9">D_DP_2</text>
<text x="45.9" y="108.2">+5V</text>
<text x="55.6" y="109.5">E_DP_2</text>
<text x="55.6" y="112">D_DP_2</text>
<text x="94.3" y="108.2">+5V</text>
<text x="131.8" y="112">F_DP_2</text>
<text x="131.8" y="109.5">E_DP_2</text>
<text x="25.2" y="114.6">GND</text>
<text x="131.8" y="114.6">G_DP_2</text>
<text x="175.6" y="118.4">+3V3</text>
<text x="203.5" y="115.8">GND</text>
<text x="25.1" y="152.7">+3V3</text>
<text x="55.6" y="155.2">G_DP_3</text>
<text x="178.1" y="153.9">GND</text>
<text x="45.9" y="161.6">+5V</text>
<text x="55.6" y="157.7">F_DP_3</text>
<text x="94.3" y="161.6">+5V</text>
<text x="131.8" y="160.3">D_DP_3</text>
<text x="55.6" y="162.8">E_DP_3</text>
<text x="55.6" y="165.4">D_DP_3</text>
<text x="131.8" y="167.9">G_DP_3</text>
<text x="131.8" y="165.4">F_DP_3</text>
<text x="131.8" y="162.8">E_DP_3</text>
<text x="25.2" y="170.4">GND</text>
<text x="175.6" y="171.7">+3V3</text>
<text x="203.5" y="169.2">GND</text>
</g>
<g font-size="2.3" fill="#000080">
<text x="211.6" y="35.9">10K</text>
<text x="211.6" y="33.3">R10</text>
<text x="68.3" y="46">DP1</text>
<text x="147" y="43.5">U4</text>
<text x="29.9" y="53.4">100nF</text>
<text x="29.9" y="50.8">C4</text>
<text x="68.3" y="63.7">7 Segment Display</text>
<text x="190.3" y="64.8">3K9</text>
<text x="190.3" y="60.2">R11</text>
<text x="147" y="68.8">STP08CP05TTR</text>
<text x="68.3" y="99.3">DP2</text>
<text x="147" y="96.8">U5</text>
<text x="29.9" y="106.7">100nF</text>
<text x="29.9" y="104.2">C5</text>
<text x="190.3" y="113.5">R12</text>
<text x="68.3" y="117.1">7 Segment Display</text>
<text x="190.3" y="118.1">3K9</text>
<text x="147" y="122.2">STP08CP05TTR</text>
<text x="68.3" y="152.7">DP3</text>
<text x="147" y="150.1">U6</text>
<text x="29.9" y="160">C6</text>
<text x="29.9" y="162.6">100nF</text>
<text x="190.3" y="166.9">R13</text>
<text x="68.3" y="170.4">7 Segment Display</text>
<text x="190.3" y="171.4">3K9</text>
<text x="147" y="175.5">STP08CP05TTR</text>
</g>
<text font-size="2.3" fill="#00f" x="179.6" y="195.8">Displays.SchDoc</text>
</svg>
